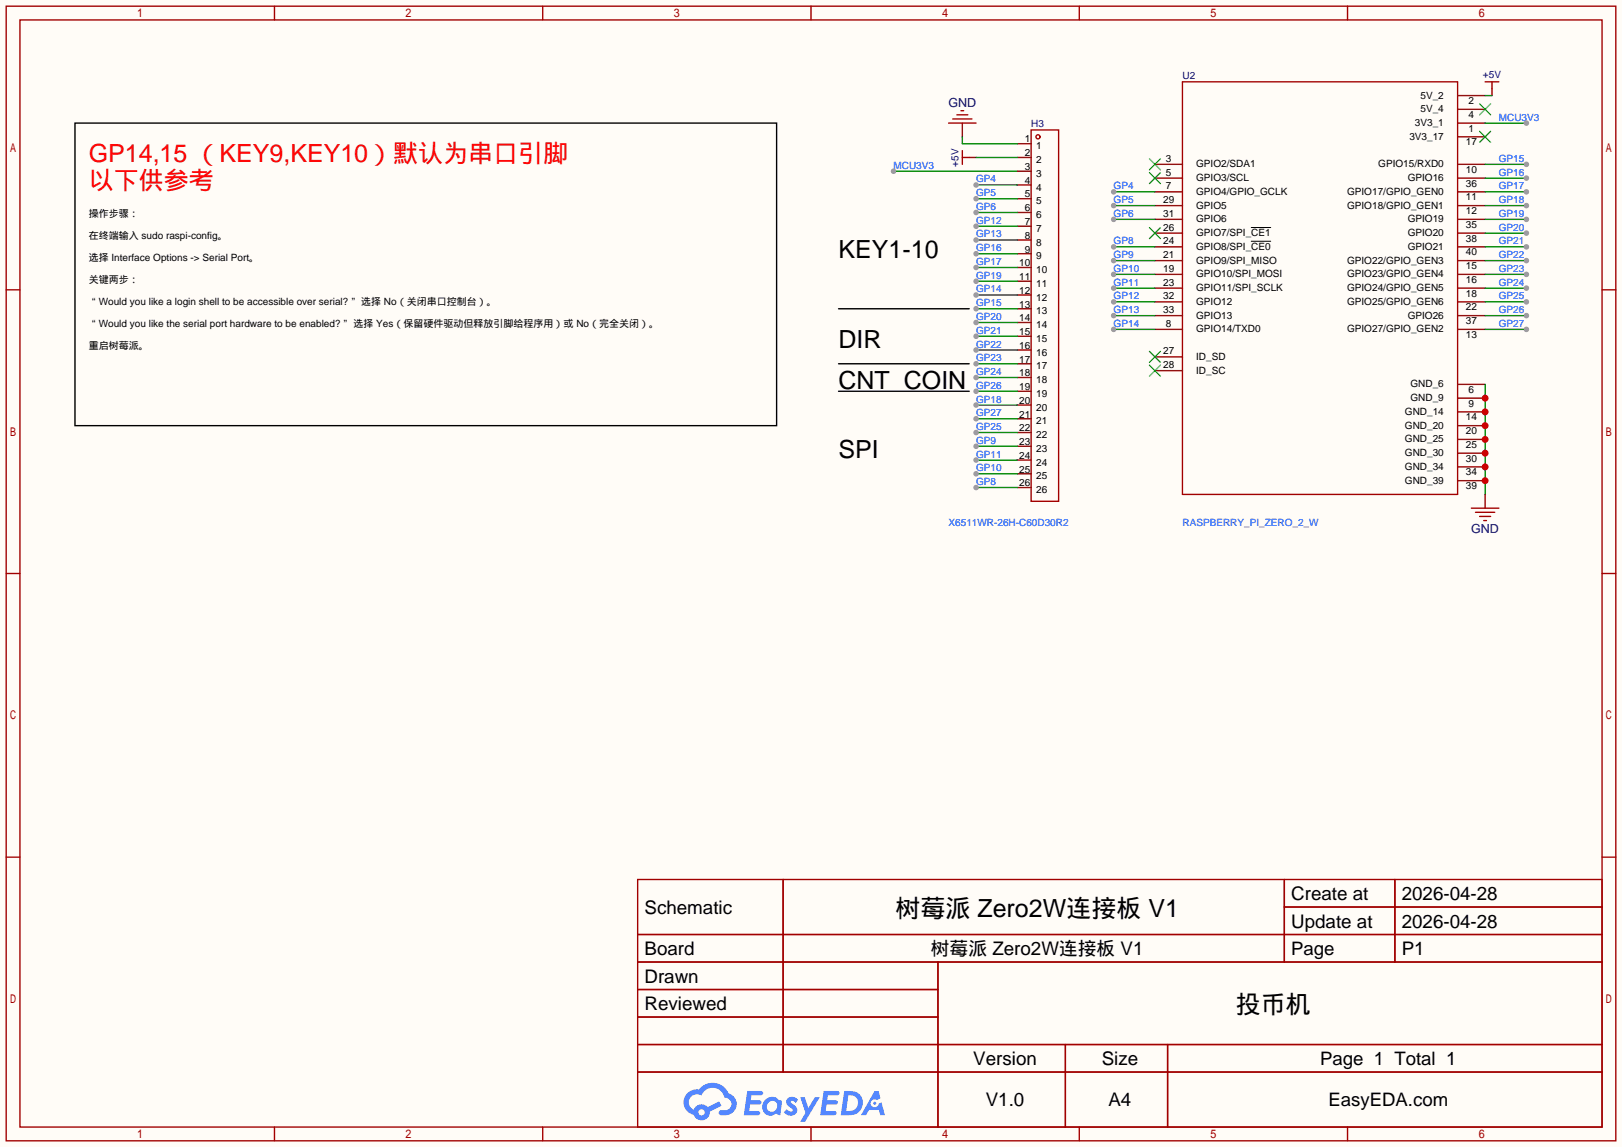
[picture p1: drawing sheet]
<svg xmlns="http://www.w3.org/2000/svg" width="299mm" height="212mm" viewBox="0 0 299 212" stroke-linecap="round" stroke-linejoin="round" font-family="sans-serif">
<path d="M0 0h299.5v211.8h-299.5z" fill="#fffcf7"/>
<g fill="none" stroke="#a10000" stroke-width=".25">
<path d="M1.1 1.1h297.2v209.6h-297.2zM3.7 3.7h292.1v204.5h-292.1zM50.7 1.1v2.6M100.2 1.1v2.6M149.7 1.1v2.6M199.3 1.1v2.6M248.8 1.1v2.6M1.1 53.5h2.6M295.8 53.5h2.5M1.1 105.9h2.6M295.8 105.9h2.5M1.1 158.3h2.6"/>
<path d="M295.8 158.3h2.5M117.7 162.4h178.1v45.8h-178.1zM117.7 172.6h178.1M117.7 177.7h178.1M144.6 162.4v35.6M173.2 177.7v30.5M237.1 162.4v15.3M237.1 167.5h58.7M257.5 162.4v15.3M117.7 182.8h55.5M117.7 192.9h178.1M117.7 187.8h55.5"/>
<path d="M117.7 198h178.1M196.7 192.9v15.3M215.6 192.9v15.3M50.7 208.2v2.5M100.2 208.2v2.5M149.7 208.2v2.5M199.3 208.2v2.5M248.8 208.2v2.5"/>
</g>
<g fill="#5487ff">
<path d="M145.5 202.8a1.3 1.3 0 0 1 1.8 .3l-.4 .6a.54 .54 0 0 0-.9-.2l.1 .2a1.58 1.58 0 0 1 1.1 1.6 1.43 1.43 0 0 1-2.5 .1l.5-.6a.64 .64 0 0 0 .5 .5 .64 .64 0 0 0 .7-.3l-.2-.2a1.6 1.6 0 0 1-1-1.6z"/>
<path d="M147.7 202.7h.9l.7 1.9 1.1-1.9h.9l-2.7 4.5h-.9l1-1.7z"/>
<path d="M138 201.5h1.6a1.31 1.31 0 0 1 1.2 .2 .4 .4 0 0 1-.3 .6h-1.8l-.1 .9h1.6a.4 .4 0 0 1 .4 .4 .4 .4 0 0 1-.4 .4h-1.7l-.2 1.2h.8a1.23 1.23 0 0 1 1.2 .2 .39 .39 0 0 1-.3 .6h-2.7z"/>
<path d="M152.1 201.5h1.6a1.32 1.32 0 0 1 1.3 .2 .39 .39 0 0 1-.4 .6h-1.7l-.2 .9h1.7a.4 .4 0 0 1 .3 .4 .4 .4 0 0 1-.4 .4h-1.7l-.2 1.2h.8a1.23 1.23 0 0 1 1.2 .2 .39 .39 0 0 1-.3 .6h-2.7z"/>
<path d="M161.5 201.5h.7l.4 1.3-.7 .4a.75 .75 0 0 0-1.1 .3 .75 .75 0 0 0 .5 1 .75 .75 0 0 0 .9-.6l.6-.3 .6 2.4h-.9l-.2-1h-1.9l-.5 1h-.9z"/>
<path d="M155.9 201.5l-.7 4.5h1.5a2.27 2.27 0 0 0 2.6-2.3 2.27 2.27 0 0 0-2.7-2.2zM156.6 202.3a1.5 1.5 0 0 1 1.8 1.5 1.5 1.5 0 0 1-1.9 1.4h-.3z"/>
<path d="M141.3 203.1a1.62 1.62 0 0 0-.4 2.1 1.62 1.62 0 0 0 2 .7l.4-.3 .3 .3 .5 .1 .3-2.5-.2-.3h-.4a1.58 1.58 0 0 0-2.5-.1zM141.9 203.6a.99 .99 0 0 1 1.6 .3 .99 .99 0 0 1-.9 1.4 .94 .94 0 0 1-1-.5 .94 .94 0 0 1 .3-1.2z"/>
<path d="M126.9 201.9a2.37 2.37 0 0 0 1.2 4 1.54 1.54 0 0 0 1.7 1 1.54 1.54 0 0 0 1.3-1.6l2.1-1.1-.5-.8-2 1.1a1.57 1.57 0 0 0-2.6 .4 1.5 1.5 0 0 1-.8-2.1 1.5 1.5 0 0 1 2.2-.5 2.23 2.23 0 0 1 2.3-1.4 2.23 2.23 0 0 1 2 1.8 1.16 1.16 0 0 1 1.2 1.1 1.16 1.16 0 0 1-1 1.3h-.7a.47 .47 0 0 0-.6 .3 .47 .47 0 0 0 .4 .6 2.23 2.23 0 0 0 2.3-.7 2.23 2.23 0 0 0 .4-2.3 2.16 2.16 0 0 0-1.3-1.1 3.2 3.2 0 0 0-5.4-.7l-1.2 .1zM129 205.4a.58 .58 0 0 1 1.1 0 .58 .58 0 0 1-1.1 0z"/>
<circle cx="161.5" cy="203.8" r=".28"/>
</g>
<path d="M177.7 22.7v2.6M178.9 29.1h1.3" fill="none" stroke="#870000" stroke-width=".25"/>
<path d="M175.1 22.7h5.1M175.9 22h3.6M176.7 21.2h2M177.4 20.4h.5M177.7 27.8v2.6M177.7 29.1h1.2" fill="none" stroke="#a10000" stroke-width=".25"/>
<path d="M165 31.6h22.8" fill="none" stroke="#008700" stroke-width=".25"/>
<circle cx="165" cy="31.6" r=".51" fill="#999"/>
<g fill="none" stroke="#a10000" stroke-width=".25">
<path d="M190.4 24h5.1v68.6h-5.1z"/>
<circle cx="191.6" cy="25.3" r=".38"/>
</g>
<g fill="none" stroke="#870000" stroke-width=".25">
<path d="M187.8 26.5h2.6M187.8 29.1h2.6M187.8 31.6h2.6M187.8 34.2h2.6M187.8 36.7h2.6M187.8 39.2h2.6M187.8 41.8h2.6M187.8 44.3h2.6M187.8 46.9h2.6M187.8 49.4h2.6M187.8 51.9h2.6M187.8 54.5h2.6"/>
<path d="M187.8 57h2.6M187.8 59.6h2.6M187.8 62.1h2.6M187.8 64.6h2.6M187.8 67.2h2.6M187.8 69.7h2.6M187.8 72.3h2.6M187.8 74.8h2.6M187.8 77.3h2.6M187.8 79.9h2.6M187.8 82.4h2.6M187.8 85h2.6"/>
<path d="M187.8 87.5h2.6M187.8 90h2.6"/>
</g>
<path d="M177.7 25.3v1.2h10.1M180.2 29.1h7.6M180.2 34.2h7.6" fill="none" stroke="#008700" stroke-width=".25"/>
<circle cx="180.2" cy="34.2" r=".51" fill="#999"/>
<path d="M180.2 36.7h7.6" fill="none" stroke="#008700" stroke-width=".25"/>
<circle cx="180.2" cy="36.7" r=".51" fill="#999"/>
<path d="M180.2 39.2h7.6" fill="none" stroke="#008700" stroke-width=".25"/>
<circle cx="180.2" cy="39.2" r=".51" fill="#999"/>
<path d="M180.2 41.8h7.6" fill="none" stroke="#008700" stroke-width=".25"/>
<circle cx="180.2" cy="41.8" r=".51" fill="#999"/>
<path d="M180.2 44.3h7.6" fill="none" stroke="#008700" stroke-width=".25"/>
<circle cx="180.2" cy="44.3" r=".51" fill="#999"/>
<path d="M180.2 46.9h7.6" fill="none" stroke="#008700" stroke-width=".25"/>
<circle cx="180.2" cy="46.9" r=".51" fill="#999"/>
<path d="M180.2 49.4h7.6" fill="none" stroke="#008700" stroke-width=".25"/>
<circle cx="180.2" cy="49.4" r=".51" fill="#999"/>
<path d="M180.2 51.9h7.6" fill="none" stroke="#008700" stroke-width=".25"/>
<circle cx="180.2" cy="51.9" r=".51" fill="#999"/>
<path d="M180.2 59.6h7.6" fill="none" stroke="#008700" stroke-width=".25"/>
<circle cx="180.2" cy="59.6" r=".51" fill="#999"/>
<path d="M180.2 64.6h7.6" fill="none" stroke="#008700" stroke-width=".25"/>
<circle cx="180.2" cy="64.6" r=".51" fill="#999"/>
<path d="M180.2 67.2h7.6" fill="none" stroke="#008700" stroke-width=".25"/>
<circle cx="180.2" cy="67.2" r=".51" fill="#999"/>
<path d="M180.2 69.7h7.6" fill="none" stroke="#008700" stroke-width=".25"/>
<circle cx="180.2" cy="69.7" r=".51" fill="#999"/>
<path d="M180.2 72.3h7.6" fill="none" stroke="#008700" stroke-width=".25"/>
<circle cx="180.2" cy="72.3" r=".51" fill="#999"/>
<path d="M218.3 15.1h50.8v76.2h-50.8z" fill="none" stroke="#a10000" stroke-width=".25"/>
<g fill="none" stroke="#870000" stroke-width=".25">
<path d="M269.1 17.7h5.1M213.2 30.4h5.1M213.2 32.9h5.1M213.2 35.4h5.1M213.2 38h5.1M269.1 22.7h5.1M269.1 30.4h5.1M269.1 20.2h5.1M269.1 32.9h5.1M269.1 35.4h5.1M269.1 38h5.1M269.1 25.3h5.1"/>
<path d="M213.2 48.1h5.1M213.2 50.7h5.1M213.2 53.2h5.1M213.2 55.8h5.1M213.2 45.6h5.1M213.2 43.1h5.1M213.2 40.5h5.1M213.2 58.3h5.1M269.1 48.1h5.1M269.1 50.7h5.1M269.1 53.2h5.1M269.1 55.8h5.1"/>
<path d="M269.1 45.6h5.1M269.1 43.1h5.1M269.1 40.5h5.1M269.1 58.3h5.1M213.2 60.8h5.1M213.2 65.9h5.1M213.2 68.5h5.1M269.1 71h5.1M269.1 60.8h5.1M269.1 73.5h5.1M269.1 76.1h5.1M269.1 78.6h5.1"/>
<path d="M269.1 81.2h5.1M269.1 83.7h5.1M269.1 86.2h5.1M269.1 88.8h5.1"/>
</g>
<g fill="none" stroke="#3c3" stroke-width=".25">
<path d="M273.2 19.2l2 2M275.2 19.2l-2 2M212.2 29.3l2 2.1M212.2 31.9l2 2M214.2 29.3l-2 2.1M214.2 31.9l-2 2M273.2 24.3l2 2M275.2 24.3l-2 2M212.2 42l2 2.1M214.2 42l-2 2.1M212.2 64.9l2 2M212.2 67.4l2 2.1"/>
<path d="M214.2 64.9l-2 2M214.2 67.4l-2 2.1"/>
</g>
<path d="M231 44.6h3.6M231 42h3.6" fill="none" stroke="#000" stroke-width=".18"/>
<path d="M205.6 35.4h7.6" fill="none" stroke="#008700" stroke-width=".25"/>
<circle cx="205.6" cy="35.4" r=".51" fill="#999"/>
<path d="M205.6 38h7.6" fill="none" stroke="#008700" stroke-width=".25"/>
<circle cx="205.6" cy="38" r=".51" fill="#999"/>
<path d="M205.6 40.5h7.6" fill="none" stroke="#008700" stroke-width=".25"/>
<circle cx="205.6" cy="40.5" r=".51" fill="#999"/>
<path d="M205.6 45.6h7.6" fill="none" stroke="#008700" stroke-width=".25"/>
<circle cx="205.6" cy="45.6" r=".51" fill="#999"/>
<path d="M205.6 48.1h7.6" fill="none" stroke="#008700" stroke-width=".25"/>
<circle cx="205.6" cy="48.1" r=".51" fill="#999"/>
<path d="M205.6 50.7h7.6" fill="none" stroke="#008700" stroke-width=".25"/>
<circle cx="205.6" cy="50.7" r=".51" fill="#999"/>
<path d="M205.6 53.2h7.6" fill="none" stroke="#008700" stroke-width=".25"/>
<circle cx="205.6" cy="53.2" r=".51" fill="#999"/>
<path d="M205.6 55.8h7.6" fill="none" stroke="#008700" stroke-width=".25"/>
<circle cx="205.6" cy="55.8" r=".51" fill="#999"/>
<path d="M205.6 58.3h7.6" fill="none" stroke="#008700" stroke-width=".25"/>
<circle cx="205.6" cy="58.3" r=".51" fill="#999"/>
<path d="M205.6 60.8h7.6" fill="none" stroke="#008700" stroke-width=".25"/>
<circle cx="205.6" cy="60.8" r=".51" fill="#999"/>
<path d="M274.2 48.1h7.6" fill="none" stroke="#008700" stroke-width=".25"/>
<circle cx="281.8" cy="48.1" r=".51" fill="#999"/>
<path d="M274.2 50.7h7.6" fill="none" stroke="#008700" stroke-width=".25"/>
<circle cx="281.8" cy="50.7" r=".51" fill="#999"/>
<path d="M274.2 53.2h7.6" fill="none" stroke="#008700" stroke-width=".25"/>
<circle cx="281.8" cy="53.2" r=".51" fill="#999"/>
<path d="M274.2 55.8h7.6" fill="none" stroke="#008700" stroke-width=".25"/>
<circle cx="281.8" cy="55.8" r=".51" fill="#999"/>
<path d="M274.2 58.3h7.6" fill="none" stroke="#008700" stroke-width=".25"/>
<circle cx="281.8" cy="58.3" r=".51" fill="#999"/>
<path d="M274.2 30.4h7.6" fill="none" stroke="#008700" stroke-width=".25"/>
<circle cx="281.8" cy="30.4" r=".51" fill="#999"/>
<path d="M274.2 32.9h7.6" fill="none" stroke="#008700" stroke-width=".25"/>
<circle cx="281.8" cy="32.9" r=".51" fill="#999"/>
<path d="M274.2 35.4h7.6" fill="none" stroke="#008700" stroke-width=".25"/>
<circle cx="281.8" cy="35.4" r=".51" fill="#999"/>
<path d="M274.2 38h7.6" fill="none" stroke="#008700" stroke-width=".25"/>
<circle cx="281.8" cy="38" r=".51" fill="#999"/>
<path d="M274.2 40.5h7.6" fill="none" stroke="#008700" stroke-width=".25"/>
<circle cx="281.8" cy="40.5" r=".51" fill="#999"/>
<path d="M274.2 43.1h7.6" fill="none" stroke="#008700" stroke-width=".25"/>
<circle cx="281.8" cy="43.1" r=".51" fill="#999"/>
<path d="M274.2 45.6h7.6" fill="none" stroke="#008700" stroke-width=".25"/>
<circle cx="281.8" cy="45.6" r=".51" fill="#999"/>
<path d="M180.2 74.8h7.6" fill="none" stroke="#008700" stroke-width=".25"/>
<circle cx="180.2" cy="74.8" r=".51" fill="#999"/>
<path d="M180.2 77.3h7.6" fill="none" stroke="#008700" stroke-width=".25"/>
<circle cx="180.2" cy="77.3" r=".51" fill="#999"/>
<path d="M180.2 79.9h7.6" fill="none" stroke="#008700" stroke-width=".25"/>
<circle cx="180.2" cy="79.9" r=".51" fill="#999"/>
<path d="M180.2 82.4h7.6" fill="none" stroke="#008700" stroke-width=".25"/>
<circle cx="180.2" cy="82.4" r=".51" fill="#999"/>
<path d="M180.2 85h7.6" fill="none" stroke="#008700" stroke-width=".25"/>
<circle cx="180.2" cy="85" r=".51" fill="#999"/>
<path d="M180.2 87.5h7.6" fill="none" stroke="#008700" stroke-width=".25"/>
<circle cx="180.2" cy="87.5" r=".51" fill="#999"/>
<path d="M180.2 90h7.6" fill="none" stroke="#008700" stroke-width=".25"/>
<circle cx="180.2" cy="90" r=".51" fill="#999"/>
<path d="M274.2 71v20.3" fill="none" stroke="#008700" stroke-width=".25"/>
<g fill="#c00">
<circle cx="274.2" cy="73.5" r=".63"/>
<circle cx="274.2" cy="76.1" r=".63"/>
<circle cx="274.2" cy="78.6" r=".63"/>
<circle cx="274.2" cy="81.2" r=".63"/>
<circle cx="274.2" cy="83.7" r=".63"/>
<circle cx="274.2" cy="86.2" r=".63"/>
<circle cx="274.2" cy="88.8" r=".63"/>
</g>
<path d="M275.5 16.4v1.3M274.2 91.3v2.6" fill="none" stroke="#870000" stroke-width=".25"/>
<path d="M274.2 15.1h2.5M275.5 15.1v1.3M271.7 93.9h5M272.4 94.6h3.6M273.2 95.4h2M273.9 96.1h.5" fill="none" stroke="#a10000" stroke-width=".25"/>
<path d="M274.2 22.7h7.6" fill="none" stroke="#008700" stroke-width=".25"/>
<circle cx="281.8" cy="22.7" r=".51" fill="#999"/>
<path d="M274.2 17.7h1.3M274.2 60.8h7.6" fill="none" stroke="#008700" stroke-width=".25"/>
<circle cx="281.8" cy="60.8" r=".51" fill="#999"/>
<path d="M180.2 62.1h7.6" fill="none" stroke="#008700" stroke-width=".25"/>
<circle cx="180.2" cy="62.1" r=".51" fill="#999"/>
<path d="M180.2 54.5h7.6" fill="none" stroke="#008700" stroke-width=".25"/>
<circle cx="180.2" cy="54.5" r=".51" fill="#999"/>
<path d="M180.2 57h7.6" fill="none" stroke="#008700" stroke-width=".25"/>
<circle cx="180.2" cy="57" r=".51" fill="#999"/>
<path d="M13.8 22.7h129.6v55.9h-129.6zM154.8 57h24.1M154.8 72.3h24.1M154.8 67.2h24.1" fill="none" stroke="#000" stroke-width=".25"/>
<g font-size="4.6" fill="#f00">
<text x="16.4" y="29.9">GP14,15 （KEY9,KEY10）默认为串口引脚</text>
<text x="16.4" y="35">以下供参考</text>
</g>
<g font-size="4.6">
<text x="154.8" y="47.7">KEY1-10</text>
<text x="154.8" y="64.2">DIR</text>
<text x="154.8" y="71.8">CNT COIN</text>
<text x="154.8" y="84.5">SPI</text>
<text x="165.3" y="169.4">树莓派 Zero2W连接板 V1</text>
<text x="228.2" y="187.1">投币机</text>
</g>
<g font-size="3.5">
<text x="238.4" y="166.2">Create at</text>
<text x="258.8" y="166.2">2026-04-28</text>
<text x="119" y="168.8">Schematic</text>
<text x="238.4" y="171.3">Update at</text>
<text x="258.8" y="171.3">2026-04-28</text>
<text x="119" y="176.4">Board</text>
<text x="171.9" y="176.4">树莓派 Zero2W连接板 V1</text>
<text x="258.8" y="176.4">P1</text>
<text x="119" y="181.5">Drawn</text>
<text x="119" y="186.6">Reviewed</text>
<text x="179.7" y="196.7">Version</text>
<text x="203.4" y="196.7">Size</text>
<text x="182" y="204.3">V1.0</text>
<text x="204.7" y="204.3">A4</text>
</g>
<g font-size="3.4">
<text x="238.4" y="176.4">Page</text>
<text x="243.7" y="196.7">Page 1 Total 1</text>
<text x="245.3" y="204.3">EasyEDA.com</text>
</g>
<g font-size="2.3" fill="#000080">
<text x="175.1" y="19.7">GND</text>
<text x="271.6" y="98.5">GND</text>
</g>
<g font-size="1.8" fill="#000080">
<text x="218.3" y="14.7">U2</text>
<text x="273.8" y="14.4">+5V</text>
<text x="190.4" y="23.5">H3</text>
<text x="177" y="30.8" transform="rotate(-90 177 30.8)">+5V</text>
</g>
<g font-size="1.8">
<text x="261.2" y="23.3">3V3_1</text>
<text x="262.3" y="18.2">5V_2</text>
<text x="262.3" y="20.7">5V_4</text>
<text x="271.1" y="19.2">2</text>
<text x="271.1" y="21.8">4</text>
<text x="189.2" y="26.3">1</text>
<text x="189.2" y="28.9">2</text>
<text x="191.3" y="27.6">1</text>
<text x="215.3" y="29.9">3</text>
<text x="260.2" y="25.8">3V3_17</text>
<text x="270.6" y="26.8">17</text>
<text x="271.1" y="24.3">1</text>
<text x="189.2" y="31.4">3</text>
<text x="189.2" y="33.9">4</text>
<text x="191.3" y="30.1">2</text>
<text x="191.3" y="32.7">3</text>
<text x="191.3" y="35.2">4</text>
<text x="215.3" y="32.4">5</text>
<text x="215.3" y="35">7</text>
<text x="220.9" y="30.9">GPIO2/SDA1</text>
<text x="220.9" y="33.4">GPIO3/SCL</text>
<text x="220.9" y="36">GPIO4/GPIO_GCLK</text>
<text x="248.7" y="36">GPIO17/GPIO_GEN0</text>
<text x="254.5" y="30.9">GPIO15/RXD0</text>
<text x="259.9" y="33.4">GPIO16</text>
<text x="270.6" y="31.9">10</text>
<text x="270.6" y="34.5">36</text>
<text x="16.4" y="40.1">操作步骤：</text>
<text x="189.2" y="36.5">5</text>
<text x="189.2" y="39">6</text>
<text x="189.2" y="41.6">7</text>
<text x="191.3" y="37.7">5</text>
<text x="191.3" y="40.3">6</text>
<text x="214.7" y="37.5">29</text>
<text x="214.7" y="40.1">31</text>
<text x="220.9" y="38.5">GPIO5</text>
<text x="220.9" y="41.1">GPIO6</text>
<text x="248.7" y="38.5">GPIO18/GPIO_GEN1</text>
<text x="259.9" y="41.1">GPIO19</text>
<text x="270.6" y="37">11</text>
<text x="270.6" y="39.5">12</text>
<text x="16.4" y="44.1">在终端输入 sudo raspi-config。</text>
<text x="189.2" y="44.1">8</text>
<text x="189.2" y="46.6">9</text>
<text x="191.3" y="42.8">7</text>
<text x="191.3" y="45.4">8</text>
<text x="191.3" y="47.9">9</text>
<text x="214.7" y="47.7">21</text>
<text x="214.7" y="45.1">24</text>
<text x="214.7" y="42.6">26</text>
<text x="220.9" y="46.1">GPIO8/SPI_CE0</text>
<text x="220.9" y="43.6">GPIO7/SPI_CE1</text>
<text x="259.9" y="43.6">GPIO20</text>
<text x="259.9" y="46.1">GPIO21</text>
<text x="270.6" y="42.1">35</text>
<text x="270.6" y="44.6">38</text>
<text x="270.6" y="47.2">40</text>
<text x="16.4" y="48.2">选择 Interface Options -&gt; Serial Port。</text>
<text x="16.4" y="52.2">关键两步：</text>
<text x="188.2" y="49.2">10</text>
<text x="188.2" y="51.7">11</text>
<text x="191.3" y="50.4">10</text>
<text x="191.3" y="53">11</text>
<text x="214.7" y="50.2">19</text>
<text x="214.7" y="52.8">23</text>
<text x="220.9" y="51.2">GPIO10/SPI_MOSI</text>
<text x="220.9" y="48.7">GPIO9/SPI_MISO</text>
<text x="220.9" y="53.8">GPIO11/SPI_SCLK</text>
<text x="248.7" y="48.7">GPIO22/GPIO_GEN3</text>
<text x="248.7" y="51.2">GPIO23/GPIO_GEN4</text>
<text x="248.7" y="53.8">GPIO24/GPIO_GEN5</text>
<text x="270.6" y="49.7">15</text>
<text x="270.6" y="52.2">16</text>
<text x="18.2" y="56.3">Would you like a login shell to be accessible over serial?</text>
<text x="66.7" y="56.3">选择 No（关闭串口控制台）。</text>
<text x="188.2" y="54.3">12</text>
<text x="188.2" y="56.8">13</text>
<text x="188.2" y="59.3">14</text>
<text x="191.3" y="55.5">12</text>
<text x="191.3" y="58.1">13</text>
<text x="214.7" y="55.3">32</text>
<text x="214.7" y="57.8">33</text>
<text x="220.9" y="56.3">GPIO12</text>
<text x="220.9" y="58.8">GPIO13</text>
<text x="248.7" y="56.3">GPIO25/GPIO_GEN6</text>
<text x="259.9" y="58.8">GPIO26</text>
<text x="270.6" y="54.8">18</text>
<text x="270.6" y="57.3">22</text>
<text x="270.6" y="59.9">37</text>
<text x="16.4" y="64.4">重启树莓派。</text>
<text x="18.2" y="60.4">Would you like the serial port hardware to be enabled?</text>
<text x="65.3" y="60.4">选择 Yes（保留硬件驱动但释放引脚给程序用）或 No（完全关闭）。</text>
<text x="188.2" y="61.9">15</text>
<text x="188.2" y="64.4">16</text>
<text x="191.3" y="60.6">14</text>
<text x="191.3" y="63.1">15</text>
<text x="191.3" y="65.7">16</text>
<text x="214.7" y="65.5">27</text>
<text x="215.3" y="60.4">8</text>
<text x="220.9" y="61.4">GPIO14/TXD0</text>
<text x="248.7" y="61.4">GPIO27/GPIO_GEN2</text>
<text x="270.6" y="62.4">13</text>
<text x="188.2" y="67">17</text>
<text x="188.2" y="69.5">18</text>
<text x="191.3" y="68.2">17</text>
<text x="191.3" y="70.8">18</text>
<text x="214.7" y="68">28</text>
<text x="220.9" y="66.5">ID_SD</text>
<text x="220.9" y="69">ID_SC</text>
<text x="260.4" y="71.5">GND_6</text>
<text x="188.2" y="72">19</text>
<text x="188.2" y="74.6">20</text>
<text x="188.2" y="77.1">21</text>
<text x="191.3" y="73.3">19</text>
<text x="191.3" y="75.8">20</text>
<text x="259.4" y="76.6">GND_14</text>
<text x="260.4" y="74.1">GND_9</text>
<text x="270.6" y="77.6">14</text>
<text x="271.1" y="72.6">6</text>
<text x="271.1" y="75.1">9</text>
<text x="188.2" y="79.7">22</text>
<text x="188.2" y="82.2">23</text>
<text x="191.3" y="78.4">21</text>
<text x="191.3" y="80.9">22</text>
<text x="191.3" y="83.5">23</text>
<text x="259.4" y="79.2">GND_20</text>
<text x="259.4" y="81.7">GND_25</text>
<text x="270.6" y="80.2">20</text>
<text x="270.6" y="82.7">25</text>
<text x="188.2" y="84.7">24</text>
<text x="188.2" y="87.3">25</text>
<text x="188.2" y="89.8">26</text>
<text x="191.3" y="86">24</text>
<text x="191.3" y="88.5">25</text>
<text x="259.4" y="84.2">GND_30</text>
<text x="259.4" y="86.8">GND_34</text>
<text x="259.4" y="89.3">GND_39</text>
<text x="270.6" y="85.3">30</text>
<text x="270.6" y="87.8">34</text>
<text x="191.3" y="91.1">26</text>
<text x="270.6" y="90.3">39</text>
</g>
<g font-size="1.8" fill="#00f">
<text x="276.7" y="22.3">MCU3V3</text>
<text x="276.7" y="29.9">GP15</text>
<text x="165" y="31.2">MCU3V3</text>
<text x="180.2" y="33.7">GP4</text>
<text x="205.6" y="35">GP4</text>
<text x="276.7" y="32.4">GP16</text>
<text x="276.7" y="35">GP17</text>
<text x="180.2" y="36.2">GP5</text>
<text x="180.2" y="38.8">GP6</text>
<text x="180.2" y="41.3">GP12</text>
<text x="205.6" y="37.5">GP5</text>
<text x="205.6" y="40.1">GP6</text>
<text x="276.7" y="37.5">GP18</text>
<text x="276.7" y="40.1">GP19</text>
<text x="180.2" y="43.9">GP13</text>
<text x="180.2" y="46.4">GP16</text>
<text x="205.6" y="45.1">GP8</text>
<text x="205.6" y="47.7">GP9</text>
<text x="276.7" y="47.7">GP22</text>
<text x="276.7" y="42.6">GP20</text>
<text x="276.7" y="45.1">GP21</text>
<text x="180.2" y="48.9">GP17</text>
<text x="180.2" y="51.5">GP19</text>
<text x="205.6" y="50.2">GP10</text>
<text x="205.6" y="52.8">GP11</text>
<text x="276.7" y="50.2">GP23</text>
<text x="276.7" y="52.8">GP24</text>
<text x="180.2" y="59.1">GP20</text>
<text x="180.2" y="54">GP14</text>
<text x="180.2" y="56.6">GP15</text>
<text x="205.6" y="55.3">GP12</text>
<text x="205.6" y="57.8">GP13</text>
<text x="276.7" y="55.3">GP25</text>
<text x="276.7" y="57.8">GP26</text>
<text x="180.2" y="64.2">GP22</text>
<text x="180.2" y="61.6">GP21</text>
<text x="205.6" y="60.4">GP14</text>
<text x="276.7" y="60.4">GP27</text>
<text x="180.2" y="66.7">GP23</text>
<text x="180.2" y="69.3">GP24</text>
<text x="180.2" y="71.8">GP26</text>
<text x="180.2" y="74.3">GP18</text>
<text x="180.2" y="76.9">GP27</text>
<text x="180.2" y="79.4">GP25</text>
<text x="180.2" y="82">GP9</text>
<text x="180.2" y="84.5">GP11</text>
<text x="180.2" y="87">GP10</text>
<text x="180.2" y="89.6">GP8</text>
<text x="175.1" y="97.2">X6511WR-26H-C60D30R2</text>
<text x="218.3" y="97.2">RASPBERRY_PI_ZERO_2_W</text>
</g>
</svg>
